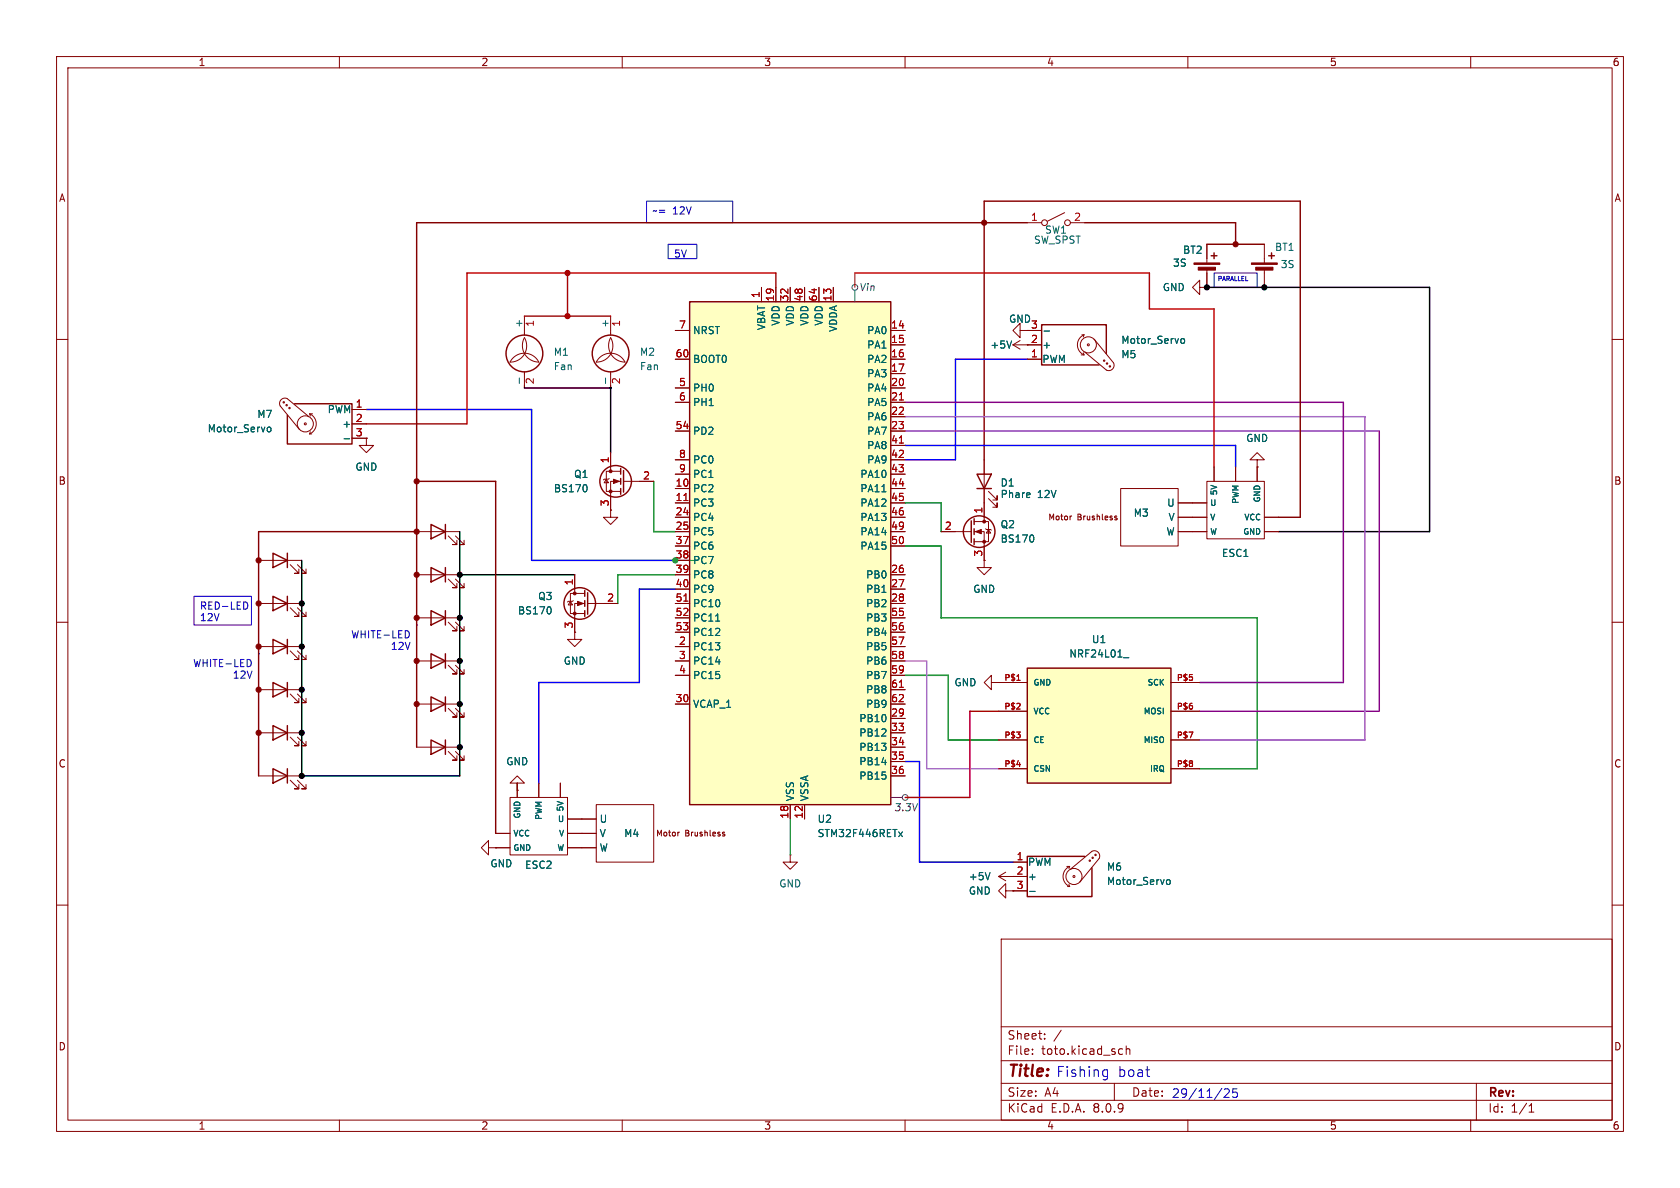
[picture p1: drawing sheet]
<svg xmlns="http://www.w3.org/2000/svg" width="297mm" height="210mm" viewBox="0 0 297 210" stroke-linecap="round" stroke-linejoin="round" font-family="sans-serif">
<g fill="none" stroke="#840000" stroke-width=".18">
<path d="M10 10h277v190h-277zM12 12h273v186h-273zM60 10v2M110 10v2M160 10v2M210 10v2M260 10v2M10 60h2M64.8 77.5v1.2h1.2l-1.2 1.3-1.3-1.3h1.3M64.8 77.5h.1M285 60h2M45.7 99.1h7.6"/>
<path d="M51.3 99.8l1.5 1.5h-.7h.7v-.7M52.6 99.8l1.5 1.5h-.8h.8v-.7M166.4 94h5.3M172.2 94h1.8v5.1M172.2 92.2h2.6v3.6h-2.6M174 99.1v1.2h1.3l-1.3 1.3-1.3-1.3h1.3M174 99.1h.1M174 88.9v3.3M174.2 93.5l.2 .1h.7l.2 .1M174.8 93.6l.3 .6h-.7zM189.5 91.2l-.2 .1M197.1 91.3h.3"/>
<path d="M197.1 91.5l.3 .1 .1 .2-.2 .1h-.2M198.1 86.4h10.2v10.1h-10.2zM208.3 94h2.5M208.3 88.9h2.5M208.3 91.4h2.5M10 110h2M45.7 106.7h7.6M45.7 114.3h7.6M51.3 107.4l1.5 1.6h-.7h.7v-.8M51.3 115.1l1.5 1.5h-.7h.7v-.8M52.6 107.4l1.5 1.6h-.8h.8v-.8M52.6 115.1l1.5 1.5h-.8h.8v-.8"/>
<path d="M73.7 101.6h7.6M73.7 109.2h7.6M73.7 116.8h7.6M79.2 102.4l1.6 1.5h-.8h.8v-.8M79.2 110l1.6 1.5h-.8h.8v-.8M79.2 117.6l1.6 1.5h-.8h.8v-.7M80.5 102.4l1.5 1.5h-.7h.7v-.8M80.5 110l1.5 1.5h-.7h.7v-.8M80.5 117.6l1.5 1.5h-.7h.7v-.7M285 110h2M45.7 121.9h7.6M45.7 129.5h7.6"/>
<path d="M45.7 137.2h7.6M51.3 122.7l1.5 1.5h-.7h.7v-.8M51.3 130.3l1.5 1.5h-.7h.7v-.7M51.3 137.9l1.5 1.5h-.7h.7v-.7M52.6 122.7l1.5 1.5h-.8h.8v-.8M52.6 130.3l1.5 1.5h-.8h.8v-.7M52.6 137.9l1.5 1.5h-.8h.8v-.7M73.7 124.5h7.6M73.7 132.1h7.6M79.2 125.2l1.6 1.5h-.8h.8v-.7M79.2 132.8l1.6 1.6h-.8h.8v-.8M80.5 125.2l1.5 1.5h-.7h.7v-.7"/>
<path d="M80.5 132.8l1.5 1.6h-.7h.7v-.8M10 160h2M177 166h108v32h-108zM285 160h2M60 198v2M110 198v2M160 198v2M177 194.5h108M177 191.5h108M177 187.5h108M177 181.5h108M182.5 186.3v.1"/>
<path d="M182.5 185.5v.1M184.7 183.6v.1M184.7 182.8v.1M187.6 182.1l-1.3 2M197 191.5v3M198 185.4l.5 .1M198.5 186.3l-.5 .1M199.1 185.5l.2-.1 .4 .1v.9M199.1 184.9v1.5M210 198v2M260 198v2M261 191.5v6.5"/>
<path d="M270.3 196.6h.9M270.3 195.5l.4-.4v1.5"/>
</g>
<g fill="none" stroke="#840000" stroke-width=".25">
<path d="M48.3 97.8l2.5 1.3-2.5 1.2zM50.8 97.8v2.5M171.7 92.1v3.8M172.2 91.7v1M172.2 93.5v1M172.2 95.3v1M48.3 105.4l2.5 1.3-2.5 1.3zM48.3 113l2.5 1.3-2.5 1.3zM50.8 105.4v2.6M50.8 113v2.6M76.2 100.3l2.5 1.3-2.5 1.3zM76.2 108l2.5 1.2-2.5 1.3z"/>
<path d="M76.2 115.6l2.5 1.2-2.5 1.3zM78.7 100.3v2.6M78.7 108v2.5M78.7 115.6v2.5M48.3 120.7l2.5 1.2-2.5 1.3zM48.3 128.3l2.5 1.2-2.5 1.3zM48.3 135.9l2.5 1.3-2.5 1.2zM50.8 120.7v2.5M50.8 128.3v2.5M50.8 135.9v2.5M76.2 123.2l2.5 1.3-2.5 1.2zM76.2 130.8l2.5 1.3-2.5 1.3z"/>
<path d="M78.7 123.2v2.5M78.7 130.8v2.6"/>
<circle cx="173.1" cy="94" r="2.79"/>
</g>
<g fill="#840000" stroke="#840000" stroke-width=".18">
<path d="M172.5 94l1-.4v.8z"/>
<circle cx="174" cy="95.8" r=".25"/>
<circle cx="174" cy="92.2" r=".25"/>
</g>
<path d="M182.6 94.7l.2 .3-.2 .7" fill="none" stroke="#006464" stroke-width=".18"/>
<path d="M181.6 118.1h25.4v20.3h-25.4z" fill="#ffffc2"/>
<g fill="none" stroke="#840000" stroke-width=".25">
<path d="M214.1 45.2h1M214.6 44.7v1M224.3 45.2h1M224.8 44.7v1M52.1 71.4h10.1v7.1h-11.4v-5.1M195.6 62.5v-5.1h-11.5v7.1h10.2M172.7 83.8h2.6l-1.3 2.6zM172.7 86.4h2.6M103.4 104.4v1M103.4 106.2v1M103.4 108v1M103.9 104.8v3.8"/>
<path d="M181.6 118.1h25.4v20.3h-25.4z"/>
<circle cx="92.7" cy="62.5" r="3.3"/>
<circle cx="102.5" cy="106.7" r="2.79"/>
</g>
<g fill="none" stroke="#840000" stroke-width=".18">
<path d="M181.6 39.4h2.5M188.2 37.6l-3 1.5M189.2 39.4h2.6M92.7 55.9v3.3M92.7 59.7a2.87 2.87 0 0 1-2.5 4.3 2.84 2.84 0 0 1 2.5-1.6 2.84 2.84 0 0 1 2.5 1.6 2.92 2.92 0 0 1-2.5-4.3zM180.3 58.4v-1.2l-1.2 1.2 1.2 1.3v-1.3h1.3M181.6 58.4h.1M181.6 58.4h2.5M191.3 59.2h.3M191.6 59.2a1.94 1.94 0 0 0-1.1 1.8 1.94 1.94 0 0 0 1.1 1.7M191.6 59.2l-.1 .4M193.4 59.9l3.4 4.2a.95 .95 0 0 1-.1 1.1 .95 .95 0 0 1-1.1 .2l-3.8-3.2"/>
<path d="M212.1 50.8v-1.3l-1.3 1.3 1.3 1.3v-1.3h1.3M213.4 50.8h.1M213.4 43.2v3.3M213.4 47.5v3.3M223.5 43.2v3.3M223.5 47.5v3.3M54.6 73.7l-3.8-3.2a.95 .95 0 0 0-1.1 .2 .95 .95 0 0 0-.2 1.1l3.5 4.1M54.7 73.2a1.93 1.93 0 0 1 1.2 1.7 1.93 1.93 0 0 1-1.2 1.8M54.7 76.7h.4M54.7 73.2h.5M54.7 73.2l.2 .3M54.9 76.3l-.2 .4"/>
<path d="M62.2 72.4h2.6M62.2 74.9h2.6M62.2 77.5h2.6M92.7 65.7v2.9M179.1 61h5M179.1 61l1.2 .7M180.3 60.2l-1.2 .8M181.6 63.5h2.5M191.1 62.7h.5M191.5 62.4l.1 .3M174 81.3v7.6M174.8 88.1l1.5 1.6v-.8v.8h-.8"/>
<path d="M174.8 86.9l1.5 1.5v-.8v.8h-.8M210.8 94h2.6M210.8 88.9h2.6M210.8 91.4h2.6M213.4 85.1h10.1v10.2h-10.1zM214.6 82.6v2.5M218.4 82.6v2.5M222.2 81.3h-1.2l1.2-1.3 1.3 1.3h-1.3v1.3M222.2 82.6h.1M222.2 82.6v2.5M223.5 94h2.6M223.5 91.4h2.6"/>
<path d="M100.8 106.3l.4 .6h-.7zM101.3 106.2l-.1 .1h-.7l-.2 .1M101.6 111.8v1.2h1.3l-1.3 1.3-1.3-1.3h1.3M101.6 111.8h.1M101.6 101.6v3.3M103.4 106.7h-1.8v5.1M103.4 104.9h-2.6v3.6h2.6M103.9 106.7h5.3M91.4 139.7v-1.3h1.3l-1.3-1.2-1.2 1.2h1.2v2.6M91.4 139.7h.1M95.2 138.4v2.6M99.1 138.4v2.6"/>
<path d="M175.3 120.7v-1.3l-1.3 1.3 1.3 1.2v-1.2h1.2M176.5 120.7h.1M176.5 120.7h5.1M176.5 125.7h5.1M176.5 130.8h5.1M176.5 135.9h5.1M207 120.7h5.1M207 125.7h5.1M207 130.8h5.1M207 135.9h5.1M86.4 149.9v1.2l-1.3-1.2 1.3-1.3v1.3h1.2M87.6 149.9h.1"/>
<path d="M87.6 147.3h2.6M87.6 149.9h2.6M90.2 141h10.1v10.1h-10.1zM100.3 144.8h5.1M100.3 147.3h5.1M100.3 149.9h5.1M105.4 142.2h10.2v10.2h-10.2zM120.1 147.1l-.2 .1M127.8 147.2h.3M127.8 147.4l.3 .1v.1l-.1 .2-.3-.1M139.7 151.1v1.3h1.3l-1.3 1.3-1.3-1.3h1.3M139.7 151.1h.1"/>
<path d="M176.5 154.9l1.3 .8M176.5 154.9h2.6M177.8 157.5v-1.3l-1.3 1.3 1.3 1.3v-1.3h1.3M177.8 154.2l-1.3 .7M179.1 157.5h.1"/>
<circle cx="184.7" cy="39.4" r=".51"/>
<circle cx="188.7" cy="39.4" r=".51"/>
<circle cx="50.2" cy="71.1" r=".13"/>
<circle cx="50.7" cy="71.6" r=".13"/>
<circle cx="51.2" cy="72.1" r=".13"/>
<circle cx="54" cy="74.9" r=".18"/>
<circle cx="54" cy="74.9" r="1.42"/>
<circle cx="192.4" cy="61" r=".18"/>
<circle cx="192.4" cy="61" r="1.42"/>
<circle cx="195.2" cy="63.8" r=".13"/>
<circle cx="195.7" cy="64.3" r=".13"/>
<circle cx="196.2" cy="64.8" r=".13"/>
</g>
<path d="M179.8 120.3h.6" fill="none" stroke="#a90000" stroke-width=".18"/>
<path d="M184.6 58.5h.9M47.2 75.7l.3-.2 .3 .1 .1 .1-.1 .6h-.3l-.3-.2M60.8 77.6h1M91.8 66.8v1M178.8 60.3l-.4 1.2M208.8 60.1l.2-.2h.3l.1 .2-.1 .5-.3 .1-.2-.2M182 87.2l.1 .2-.6 .1M97.3 107.4l.1 .3-.1 .7M198.6 116.3h1M175 154.2l-.4 1.3" fill="none" stroke="#006464" stroke-width=".18"/>
<g fill="#840000" stroke="#840000" stroke-width=".18">
<path d="M102.1 106.3l1 .4-1 .4z"/>
<path d="M211.1 46.5h4.5v.2h-4.5z"/>
<path d="M211.8 47.2h3.1v.6h-3.1z"/>
<path d="M221.2 46.5h4.6v.2h-4.6z"/>
<path d="M222 47.2h3v.6h-3z"/>
<circle cx="101.6" cy="108.5" r=".25"/>
<circle cx="101.6" cy="104.9" r=".25"/>
</g>
<path d="M121.9 53.3h35.6v88.9h-35.6z" fill="#ffffc2"/>
<g fill="none" stroke="#840000" stroke-width=".25">
<path d="M181.6 39.4h-107.9v92.7M191.8 39.4h26.6v3.8M121.9 53.3h35.6v88.9h-35.6zM213.4 43.2h10.1M73.7 85.1h13.9v62.2M73.7 94h-28v43.2M76.2 92.7l2.5 1.3-2.5 1.3zM78.7 92.7v2.6M109.7 82.8v1M109.7 84.6v1M109.7 86.4v1M110.2 83.2v3.8"/>
<path d="M174 81.3v-45.7h55.9v55.8h-3.8M191.8 151.4h-10.2v7.1h11.4v-5.1"/>
<circle cx="107.9" cy="62.5" r="3.3"/>
<circle cx="108.8" cy="85.1" r="2.79"/>
</g>
<g fill="none" stroke="#840000" stroke-width=".18">
<path d="M107.9 55.9v3.3M108 59.7a2.87 2.87 0 0 1-2.6 4.3 2.84 2.84 0 0 1 2.5-1.6 2.84 2.84 0 0 1 2.6 1.6 2.92 2.92 0 0 1-2.6-4.3M119.4 58.4h2.5M134.6 50.8v2.5M137.2 50.8v2.5M139.7 50.8v2.5M142.2 50.8v2.5M144.8 50.8v2.5M147.3 50.8v2.5M157.5 58.4h2.5M181.6 58.4h.1M181.6 58.4h2.5"/>
<path d="M213.4 50.8h.1M213.4 43.2v2.5M213.4 48.3v2.5M62.2 72.4h2.6M62.2 74.9h2.6M62.2 77.5h2.6M64.8 77.5h.1M107.9 65.7v2.9M119.4 63.5h2.5M119.4 68.6h2.5M119.4 71.1h2.5M119.4 76.2h2.5"/>
<path d="M157.5 61h2.5M157.5 63.5h2.5M157.5 66h2.5M157.5 68.6h2.5M157.5 71.1h2.5M157.5 73.7h2.5M157.5 76.2h2.5M157.5 78.7h2.5M181.6 61h2.5M181.6 63.5h2.5M73.7 94h7.6M79.2 94.7l1.6 1.6h-.8h.8v-.8"/>
<path d="M80.5 94.7l1.5 1.6h-.7h.7v-.8M107.2 84.7l.4 .6h-.8zM107.7 84.6l-.1 .1h-.8l-.1 .1M107.9 90.2v1.2h1.3l-1.3 1.3-1.2-1.3h1.2M107.9 90.2h.1M107.9 80v3.3M109.7 85.1h-1.8v5.1M109.7 83.3h-2.5v3.6h2.5M110.2 85.1h5.4M119.4 86.4h2.5M119.4 88.9h2.5M119.4 91.4h2.5"/>
<path d="M119.4 94h2.5M119.4 96.5h2.5M119.4 99.1h2.5M119.4 81.3h2.5M119.4 83.8h2.5M157.5 86.4h2.5M157.5 88.9h2.5M157.5 91.4h2.5M157.5 94h2.5M157.5 96.5h2.5M157.5 81.3h2.5M157.5 83.8h2.5"/>
<path d="M166.4 94h2.5M174 99.1h.1M174 81.3v2.5M174 86.4v5M174 96.5v2.6M208.3 88.9h5.1M208.3 91.4h5.1M208.3 94h5.1M214.6 82.6v2.5M218.4 82.6v2.5M222.2 82.6h.1M222.2 82.6v2.5"/>
<path d="M223.5 91.4h2.6M223.5 94h2.6M101.6 111.8h.1M101.6 101.6v2.5M101.6 109.2v2.6M106.7 106.7h2.5M119.4 114.3h2.5M119.4 101.6h2.5M119.4 104.1h2.5M119.4 106.7h2.5M119.4 116.8h2.5M119.4 119.4h2.5"/>
<path d="M119.4 109.2h2.5M119.4 111.8h2.5M157.5 114.3h2.5M157.5 101.6h2.5M157.5 104.1h2.5M157.5 106.7h2.5M157.5 116.8h2.5M157.5 119.4h2.5M157.5 109.2h2.5M157.5 111.8h2.5M91.4 139.7h.1M91.4 138.4v2.6"/>
<path d="M95.2 138.4v2.6M99.1 138.4v2.6M119.4 124.5h2.5M157.5 127h2.5M157.5 124.5h2.5M157.5 129.5h2.5M157.5 132.1h2.5M157.5 134.6h2.5M157.5 137.2h2.5M157.5 121.9h2.5M176.5 120.7h.1M176.5 120.7h5.1"/>
<path d="M176.5 125.7h5.1M176.5 130.8h5.1M176.5 135.9h5.1M207 120.7h5.1M207 125.7h5.1M207 130.8h5.1M207 135.9h5.1M87.6 149.9h.1M87.6 149.9h2.6M87.6 147.3h2.6M100.3 149.9h5.1M100.3 144.8h5.1"/>
<path d="M100.3 147.3h5.1M139.7 142.2v2.6M142.2 142.2v2.6M179.1 157.5h.1M179.1 152.4h2.5M179.1 154.9h2.5M179.1 157.5h2.5M188.6 153.2h.5M188.7 156.7h.4M189 156.3l.1 .4M189.1 153.2a1.94 1.94 0 0 0-1.2 1.7 1.94 1.94 0 0 0 1.2 1.8M189.1 153.2l-.1 .3"/>
<path d="M189.2 153.7l3.8-3.2a.95 .95 0 0 1 1.1 .2 .95 .95 0 0 1 .2 1.1l-3.4 4.2"/>
<circle cx="189.9" cy="154.9" r=".18"/>
<circle cx="189.9" cy="154.9" r="1.42"/>
<circle cx="192.7" cy="152.1" r=".13"/>
<circle cx="193.2" cy="151.6" r=".13"/>
<circle cx="193.7" cy="151.1" r=".13"/>
</g>
<path d="M159 70.7h.7M159 78.3h.7M120.9 88.5h.7M120.9 106.3h.7M159 121.5h.7M179.8 120.3h.6" fill="none" stroke="#a90000" stroke-width=".18"/>
<g fill="none" stroke="#006464" stroke-width=".18">
<path d="M184.6 58.5h.9M47.2 75.7l.3-.2 .3 .1 .1 .1-.1 .6h-.3l-.3-.2M60.8 77.6h1M107 66.8v1M178.8 60.3l-.4 1.2M208.8 60.1l.2-.2h.3l.1 .2-.1 .5-.3 .1-.2-.2M103.7 85.8l.1 .4-.1 .6M155.9 86.9h.7M182 87.2l.1 .2-.6 .1M182.6 94.7l.2 .3-.2 .7M97.3 107.4l.1 .3-.1 .7M126.5 109.8h.7"/>
<path d="M198.6 116.3h1M158.9 147.1l.6 .8M159.5 147.1l-.6 .8M175 154.2l-.4 1.3M182 157.6h1M206.2 155.8l.3-.3 .3 .1 .1 .2-.1 .5-.3 .1-.3-.3"/>
</g>
<g fill="#840000" stroke="#840000" stroke-width=".18">
<path d="M108.5 84.7l1 .4-1 .4z"/>
<circle cx="107.9" cy="86.9" r=".25"/>
<circle cx="107.9" cy="83.3" r=".25"/>
<circle cx="73.7" cy="94" r=".46"/>
<circle cx="73.7" cy="85.1" r=".46"/>
<circle cx="45.7" cy="129.5" r=".46"/>
<circle cx="45.7" cy="121.9" r=".46"/>
<circle cx="45.7" cy="99.1" r=".46"/>
<circle cx="45.7" cy="114.3" r=".46"/>
<circle cx="45.7" cy="106.7" r=".46"/>
<circle cx="73.7" cy="101.6" r=".46"/>
<circle cx="73.7" cy="109.2" r=".46"/>
<circle cx="73.7" cy="124.5" r=".46"/>
<circle cx="73.7" cy="116.8" r=".46"/>
<circle cx="174" cy="39.4" r=".46"/>
<circle cx="218.4" cy="43.2" r=".46"/>
</g>
<g fill="none" stroke="#484848" stroke-width=".18">
<path d="M151.1 51.3v2M157.5 141h2"/>
<circle cx="151.1" cy="50.8" r=".51"/>
<circle cx="160" cy="141" r=".51"/>
</g>
<g fill="none" stroke="#0000c2" stroke-width=".18">
<path d="M114.3 35.6h15.2v3.8h-15.2zM118.1 43.2h5.1v2.5h-5.1zM214.6 48.3h7.6v2.5h-7.6zM215.9 48.9h-.4v.7M216.1 49.6l.3-.7 .2 .7M217.3 48.9h-.4v.7M217.6 49.6l.2-.7 .3 .7M218.3 48.9v.7M218.9 48.9v.7M219.9 48.9h-.4v.7M220.2 48.9v.7M34.3 105.4h10.1v5.1h-10.1z"/>
<path d="M43.4 106.4a.68 .68 0 0 1 .4 .6 .68 .68 0 0 1-.4 .7M44.2 116.6l.2 .5-.2 .7M45.7 115.6h.1M72.1 111.6l.3 .4-.3 .7M73.7 110.5h.1M195.3 189.1l.5 .1M195.8 189.1v1.5a.48 .48 0 0 1-.6 .3M195.8 190.2l-.5 .1M216 192.4l-1.3 2M216.4 192.6l.6-.1 .2 .1 .1 .3-.9 1.1h.9M218.7 192.5h-.7l-.1 .7 .2-.1h.5l.2 .2-.1 .5-.2 .2-.6-.2"/>
</g>
<path d="M64.8 72.4h29.2v26.7h25.4M160 78.7h58.4v3.9M181.6 63.5h-12.7v17.8h-8.9M119.4 104.1h-6.4v16.6h-17.8v17.7M160 134.6h2.6v17.8h16.5" fill="none" stroke="#00f" stroke-width=".25"/>
<path d="M92.7 55.9h15.2M100.3 48.3v7.6M137.2 50.8v-2.5h-54.7v26.6h-17.7M151.1 48.3h52.1v6.3h11.4v28" fill="none" stroke="#c20000" stroke-width=".25"/>
<path d="M213.4 50.8h39.3v43.2h-26.6M92.7 68.6h15.2v11.4M81.3 94v43.2h-28v-38.1M81.3 101.6h20.3" fill="none" stroke="#000" stroke-width=".25"/>
<path d="M151.1 48.3v2.5" fill="none" stroke="#c20000" stroke-width=".18"/>
<path d="M160 73.7h81.3v57.1h-29.2" fill="none" stroke="#903fc6" stroke-width=".25"/>
<path d="M160 71.1h77.5v49.6h-25.4" fill="none" stroke="#840084" stroke-width=".25"/>
<path d="M160 76.2h83.8v49.5h-31.7" fill="none" stroke="#c200c2" stroke-width=".25"/>
<path d="M119.4 99.1h3.8M91.4 138.4v1.3M139.7 144.8v6.3" fill="none" stroke="#009600" stroke-width=".18"/>
<path d="M115.6 85.1v8.9h3.8M160 96.5h6.4v12.7h55.8v26.7h-10.1M160 88.9h6.4v5.1M119.4 101.6h-10.2v5.1M160 119.4h7.6v11.4h8.9" fill="none" stroke="#009600" stroke-width=".25"/>
<path d="M160 116.8h3.8v19.1h12.7" fill="none" stroke="#e546ff" stroke-width=".25"/>
<path d="M176.5 125.7h-5.1v15.3h-11.4" fill="none" stroke="#f00" stroke-width=".25"/>
<g fill="#000" stroke="#000" stroke-width=".18">
<circle cx="213.4" cy="50.8" r=".46"/>
<circle cx="223.5" cy="50.8" r=".46"/>
<circle cx="107.9" cy="68.6" r=".13"/>
<circle cx="53.3" cy="114.3" r=".46"/>
<circle cx="53.3" cy="106.7" r=".46"/>
<circle cx="81.3" cy="101.6" r=".46"/>
<circle cx="81.3" cy="109.2" r=".46"/>
<circle cx="81.3" cy="116.8" r=".46"/>
<circle cx="53.3" cy="137.2" r=".46"/>
<circle cx="53.3" cy="129.5" r=".46"/>
<circle cx="53.3" cy="121.9" r=".46"/>
<circle cx="81.3" cy="124.5" r=".46"/>
<circle cx="81.3" cy="132.1" r=".46"/>
</g>
<g fill="#c20000" stroke="#c20000" stroke-width=".18">
<circle cx="100.3" cy="55.9" r=".46"/>
<circle cx="100.3" cy="48.3" r=".46"/>
</g>
<circle cx="119.4" cy="99.1" r=".46" fill="#009600" stroke="#009600" stroke-width=".18"/>
<text font-size="2.8" fill="#840000" x="178" y="190.9">Title:</text>
<g font-size="2.5" fill="#0000c2">
<text x="186.7" y="190.6">Fishing</text>
<text x="197.6" y="190.6">boat</text>
</g>
<g font-size="2.1" fill="#840000">
<text x="178" y="184">Sheet:</text>
<text x="178" y="186.7">File:</text>
<text x="184.1" y="186.7">toto.kicad_sch</text>
<text x="178" y="196.9">KiCad</text>
<text x="178" y="194.1">Size:</text>
<text x="184.7" y="194.1">A4</text>
<text x="185.7" y="196.9">E.D.A.</text>
<text x="193.3" y="196.9">8.0.9</text>
<text x="200" y="194.1">Date:</text>
<text x="263" y="194.3">Rev:</text>
<text x="263" y="196.9">Id:</text>
<text x="267.1" y="196.9">1/1</text>
</g>
<text font-size="2.1" fill="#0000c2" x="207.1" y="194.3">29/11/25</text>
<g font-size="1.8" fill="#840000">
<text x="35" y="11.9">1</text>
<text x="85" y="11.9">2</text>
<text x="135" y="11.9">3</text>
<text x="185" y="11.9">4</text>
<text x="235" y="11.9">5</text>
<text x="285" y="11.9">6</text>
<text x="10.3" y="35.9">A</text>
<text x="285.3" y="35.9">A</text>
<text x="10.3" y="85.9">B</text>
<text x="285.3" y="85.9">B</text>
<text x="10.3" y="135.9">C</text>
<text x="285.3" y="135.9">C</text>
<text x="179.6" y="154.7">2</text>
<text x="10.3" y="185.9">D</text>
<text x="285.3" y="185.9">D</text>
<text x="35" y="199.9">1</text>
<text x="85" y="199.9">2</text>
<text x="135" y="199.9">3</text>
<text x="185" y="199.9">4</text>
<text x="235" y="199.9">5</text>
<text x="285" y="199.9">6</text>
</g>
<g font-size="1.8" fill="#0000c2">
<text x="115.3" y="38.2">~=</text>
<text x="118.9" y="38.2">12V</text>
<text x="119.1" y="45.9">5V</text>
<text x="35.2" y="108.1">RED-LED</text>
<text x="35.2" y="110.1">12V</text>
<text x="62" y="113.2">WHITE-LED</text>
<text x="34" y="118.2">WHITE-LED</text>
<text x="69" y="115.2">12V</text>
<text x="41.1" y="120.3">12V</text>
</g>
<g font-size="1.8" fill="#a90000">
<text x="182.2" y="39.1">1</text>
<text x="189.8" y="39.1">2</text>
<text x="134.4" y="52.8" transform="rotate(-90 134.4 52.8)">1</text>
<text x="136.9" y="53.4" transform="rotate(-90 136.9 53.4)">19</text>
<text x="139.4" y="53.4" transform="rotate(-90 139.4 53.4)">32</text>
<text x="142" y="53.4" transform="rotate(-90 142 53.4)">48</text>
<text x="144.5" y="53.4" transform="rotate(-90 144.5 53.4)">64</text>
<text x="147.1" y="53.4" transform="rotate(-90 147.1 53.4)">13</text>
<text x="94.7" y="57.9" transform="rotate(-90 94.7 57.9)">1</text>
<text x="109.9" y="57.9" transform="rotate(-90 109.9 57.9)">1</text>
<text x="119.9" y="58.2">7</text>
<text x="157.4" y="58.2">14</text>
<text x="182.2" y="58.2">3</text>
<text x="119.3" y="63.2">60</text>
<text x="157.4" y="60.7">15</text>
<text x="157.4" y="63.2">16</text>
<text x="157.4" y="65.8">17</text>
<text x="182.2" y="63.2">1</text>
<text x="182.2" y="60.7">2</text>
<text x="94.7" y="68" transform="rotate(-90 94.7 68)">2</text>
<text x="109.9" y="68" transform="rotate(-90 109.9 68)">2</text>
<text x="119.9" y="68.3">5</text>
<text x="119.9" y="70.9">6</text>
<text x="157.4" y="68.3">20</text>
<text x="157.4" y="70.9">21</text>
<text x="62.8" y="72.1">1</text>
<text x="62.8" y="74.7">2</text>
<text x="62.8" y="77.2">3</text>
<text x="119.3" y="75.9">54</text>
<text x="157.4" y="73.4">22</text>
<text x="157.4" y="75.9">23</text>
<text x="107.7" y="82" transform="rotate(-90 107.7 82)">1</text>
<text x="119.9" y="81">8</text>
<text x="119.9" y="83.6">9</text>
<text x="157.4" y="78.5">41</text>
<text x="157.4" y="81">42</text>
<text x="157.4" y="83.6">43</text>
<text x="107.7" y="89.6" transform="rotate(-90 107.7 89.6)">3</text>
<text x="113.6" y="84.8">2</text>
<text x="119.3" y="86.1">10</text>
<text x="119.3" y="88.6">11</text>
<text x="157.4" y="86.1">44</text>
<text x="157.4" y="88.6">45</text>
<text x="119.3" y="91.2">24</text>
<text x="119.3" y="93.7">25</text>
<text x="157.4" y="91.2">46</text>
<text x="157.4" y="93.7">49</text>
<text x="166.9" y="93.7">2</text>
<text x="173.7" y="90.9" transform="rotate(-90 173.7 90.9)">1</text>
<text x="119.3" y="96.3">37</text>
<text x="119.3" y="98.8">38</text>
<text x="119.3" y="101.3">39</text>
<text x="157.4" y="101.3">26</text>
<text x="157.4" y="96.3">50</text>
<text x="173.7" y="98.5" transform="rotate(-90 173.7 98.5)">3</text>
<text x="101.3" y="103.6" transform="rotate(-90 101.3 103.6)">1</text>
<text x="107.2" y="106.4">2</text>
<text x="119.3" y="103.9">40</text>
<text x="119.3" y="106.4">51</text>
<text x="157.4" y="103.9">27</text>
<text x="157.4" y="106.4">28</text>
<text x="101.3" y="111.2" transform="rotate(-90 101.3 111.2)">3</text>
<text x="119.3" y="109">52</text>
<text x="119.3" y="111.5">53</text>
<text x="157.4" y="109">55</text>
<text x="157.4" y="111.5">56</text>
<text x="119.9" y="114">2</text>
<text x="119.9" y="116.6">3</text>
<text x="119.9" y="119.1">4</text>
<text x="157.4" y="114">57</text>
<text x="157.4" y="116.6">58</text>
<text x="157.4" y="119.1">59</text>
<text x="119.3" y="124.2">30</text>
<text x="157.4" y="121.7">61</text>
<text x="157.4" y="124.2">62</text>
<text x="157.4" y="126.7">29</text>
<text x="157.4" y="129.3">33</text>
<text x="157.4" y="131.8">34</text>
<text x="157.4" y="134.4">35</text>
<text x="157.4" y="136.9">36</text>
<text x="139.4" y="144.8" transform="rotate(-90 139.4 144.8)">18</text>
<text x="142" y="144.8" transform="rotate(-90 142 144.8)">12</text>
<text x="179.6" y="152.1">1</text>
<text x="179.6" y="157.2">3</text>
</g>
<g font-size="1.8" fill="#006464">
<text x="184.7" y="41.5">SW1</text>
<text x="182.7" y="43.3">SW_SPST</text>
<text x="207.3" y="47.3">3S</text>
<text x="209.1" y="45.1">BT2</text>
<text x="225.3" y="44.6">BT1</text>
<text x="226.3" y="47.6">3S</text>
<text x="205.5" y="51.7">GND</text>
<text x="92.5" y="58" transform="rotate(-90 92.5 58)">+</text>
<text x="107.7" y="58" transform="rotate(-90 107.7 58)">+</text>
<text x="122.4" y="59.3">NRST</text>
<text x="135.5" y="58.5" transform="rotate(-90 135.5 58.5)">VBAT</text>
<text x="138" y="57.7" transform="rotate(-90 138 57.7)">VDD</text>
<text x="140.6" y="57.7" transform="rotate(-90 140.6 57.7)">VDD</text>
<text x="143.1" y="57.7" transform="rotate(-90 143.1 57.7)">VDD</text>
<text x="145.6" y="57.7" transform="rotate(-90 145.6 57.7)">VDD</text>
<text x="148.2" y="58.8" transform="rotate(-90 148.2 58.8)">VDDA</text>
<text x="153.2" y="59.3">PA0</text>
<text x="178.3" y="57.3">GND</text>
<text x="97.8" y="63.1">M1</text>
<text x="97.8" y="65.6">Fan</text>
<text x="113" y="63.1">M2</text>
<text x="113" y="65.6">Fan</text>
<text x="122.4" y="64.4">BOOT0</text>
<text x="153.2" y="61.8">PA1</text>
<text x="153.2" y="64.4">PA2</text>
<text x="175" y="61.8">+5V</text>
<text x="184.2" y="64.4">PWM</text>
<text x="184.2" y="61.8">+</text>
<text x="198.1" y="63.5">M5</text>
<text x="198.1" y="61">Motor_Servo</text>
<text x="122.4" y="69.4">PH0</text>
<text x="122.4" y="72">PH1</text>
<text x="153.2" y="66.9">PA3</text>
<text x="153.2" y="69.4">PA4</text>
<text x="153.2" y="72">PA5</text>
<text x="36.6" y="76.6">Motor_Servo</text>
<text x="45.4" y="74.1">M7</text>
<text x="57.8" y="73.3">PWM</text>
<text x="60.4" y="75.8">+</text>
<text x="122.4" y="77.1">PD2</text>
<text x="153.2" y="74.5">PA6</text>
<text x="153.2" y="77.1">PA7</text>
<text x="62.7" y="83.4">GND</text>
<text x="122.4" y="82.1">PC0</text>
<text x="153.2" y="79.6">PA8</text>
<text x="153.2" y="82.1">PA9</text>
<text x="220.2" y="78.3">GND</text>
<text x="97.8" y="87.2">BS170</text>
<text x="101.4" y="84.7">Q1</text>
<text x="122.4" y="87.2">PC2</text>
<text x="122.4" y="89.8">PC3</text>
<text x="122.4" y="84.7">PC1</text>
<text x="152" y="84.7">PA10</text>
<text x="152" y="87.2">PA11</text>
<text x="152" y="89.8">PA12</text>
<text x="176.8" y="86.2">D1</text>
<text x="176.8" y="88.2">Phare</text>
<text x="183.4" y="88.2">12V</text>
<text x="206.2" y="89.8">U</text>
<text x="122.4" y="92.3">PC4</text>
<text x="122.4" y="94.8">PC5</text>
<text x="152" y="92.3">PA13</text>
<text x="152" y="94.8">PA14</text>
<text x="176.8" y="93.6">Q2</text>
<text x="200.3" y="91.5">M3</text>
<text x="206.1" y="94.8">W</text>
<text x="206.5" y="92.3">V</text>
<text x="122.4" y="97.4">PC6</text>
<text x="122.4" y="99.9">PC7</text>
<text x="152" y="97.4">PA15</text>
<text x="176.8" y="96.1">BS170</text>
<text x="215.9" y="98.7">ESC1</text>
<text x="95" y="106.3">Q3</text>
<text x="122.4" y="102.5">PC8</text>
<text x="122.4" y="105">PC9</text>
<text x="122.4" y="107.5">PC10</text>
<text x="153" y="102.5">PB0</text>
<text x="153" y="105">PB1</text>
<text x="153" y="107.5">PB2</text>
<text x="172" y="105">GND</text>
<text x="91.5" y="108.8">BS170</text>
<text x="122.4" y="110.1">PC11</text>
<text x="122.4" y="112.6">PC12</text>
<text x="153" y="110.1">PB3</text>
<text x="153" y="112.6">PB4</text>
<text x="192.9" y="113.9">U1</text>
<text x="99.6" y="117.7">GND</text>
<text x="122.4" y="115.2">PC13</text>
<text x="122.4" y="117.7">PC14</text>
<text x="153" y="115.2">PB5</text>
<text x="153" y="117.7">PB6</text>
<text x="188.9" y="116.4">NRF24L01_</text>
<text x="122.4" y="125.3">VCAP_1</text>
<text x="122.4" y="120.2">PC15</text>
<text x="153" y="120.2">PB7</text>
<text x="153" y="122.8">PB8</text>
<text x="153" y="125.3">PB9</text>
<text x="168.6" y="121.5">GND</text>
<text x="151.8" y="127.9">PB10</text>
<text x="151.8" y="130.4">PB12</text>
<text x="89.4" y="135.5">GND</text>
<text x="151.8" y="132.9">PB13</text>
<text x="151.8" y="135.5">PB14</text>
<text x="140.6" y="141.7" transform="rotate(-90 140.6 141.7)">VSS</text>
<text x="143.1" y="141.7" transform="rotate(-90 143.1 141.7)">VSSA</text>
<text x="151.8" y="138">PB15</text>
<text x="105.9" y="145.6">U</text>
<text x="105.9" y="148.2">V</text>
<text x="110.2" y="148.2">M4</text>
<text x="144.4" y="148.2">STM32F446RETx</text>
<text x="144.4" y="145.6">U2</text>
<text x="86.6" y="153.5">GND</text>
<text x="92.7" y="153.8">ESC2</text>
<text x="105.9" y="150.7">W</text>
<text x="171.2" y="155.8">+5V</text>
<text x="181.6" y="153.3">PWM</text>
<text x="181.6" y="155.8">+</text>
<text x="195.6" y="154.1">M6</text>
<text x="137.7" y="157.1">GND</text>
<text x="171.2" y="158.3">GND</text>
<text x="195.6" y="156.6">Motor_Servo</text>
</g>
<g font-size="1.8" fill="#484848">
<text x="151.8" y="51.7">Vin</text>
<text x="158" y="143.6">3.3V</text>
</g>
<g font-size="1.4" fill="#006464">
<text x="213.9" y="89.6">U</text>
<text x="215.4" y="87.7" transform="rotate(-90 215.4 87.7)">5V</text>
<text x="219.2" y="89.2" transform="rotate(-90 219.2 89.2)">PWM</text>
<text x="223" y="88.9" transform="rotate(-90 223 88.9)">GND</text>
<text x="213.9" y="92.2">V</text>
<text x="213.9" y="94.7">W</text>
<text x="219.7" y="94.7">GND</text>
<text x="219.9" y="92.2">VCC</text>
<text x="182.6" y="121.4">GND</text>
<text x="202.7" y="121.4">SCK</text>
<text x="182.6" y="126.5">VCC</text>
<text x="182.6" y="131.5">CE</text>
<text x="202.1" y="126.5">MOSI</text>
<text x="202.1" y="131.5">MISO</text>
<text x="182.6" y="136.6">CSN</text>
<text x="203.2" y="136.6">IRQ</text>
<text x="99.8" y="143.6" transform="rotate(-90 99.8 143.6)">5V</text>
<text x="90.7" y="148.1">VCC</text>
<text x="92.2" y="144.8" transform="rotate(-90 92.2 144.8)">GND</text>
<text x="96" y="145.1" transform="rotate(-90 96 145.1)">PWM</text>
<text x="98.5" y="145.5">U</text>
<text x="98.7" y="148.1">V</text>
<text x="90.7" y="150.6">GND</text>
<text x="98.4" y="150.6">W</text>
</g>
<g font-size="1.4" fill="#840000">
<text x="185.2" y="92.2">Motor</text>
<text x="190.5" y="92.2">Brushless</text>
<text x="115.9" y="148.1">Motor</text>
<text x="121.1" y="148.1">Brushless</text>
</g>
<g font-size="1.4" fill="#a90000">
<text x="177.5" y="120.4">P$1</text>
<text x="177.5" y="125.5">P$2</text>
<text x="207.9" y="120.4">P$5</text>
<text x="207.9" y="125.5">P$6</text>
<text x="177.5" y="130.6">P$3</text>
<text x="207.9" y="130.6">P$7</text>
<text x="177.5" y="135.6">P$4</text>
<text x="207.9" y="135.6">P$8</text>
</g>
<text font-size="1.1" fill="#0000c2" x="215.2" y="50.1">PARALLEL</text>
</svg>
